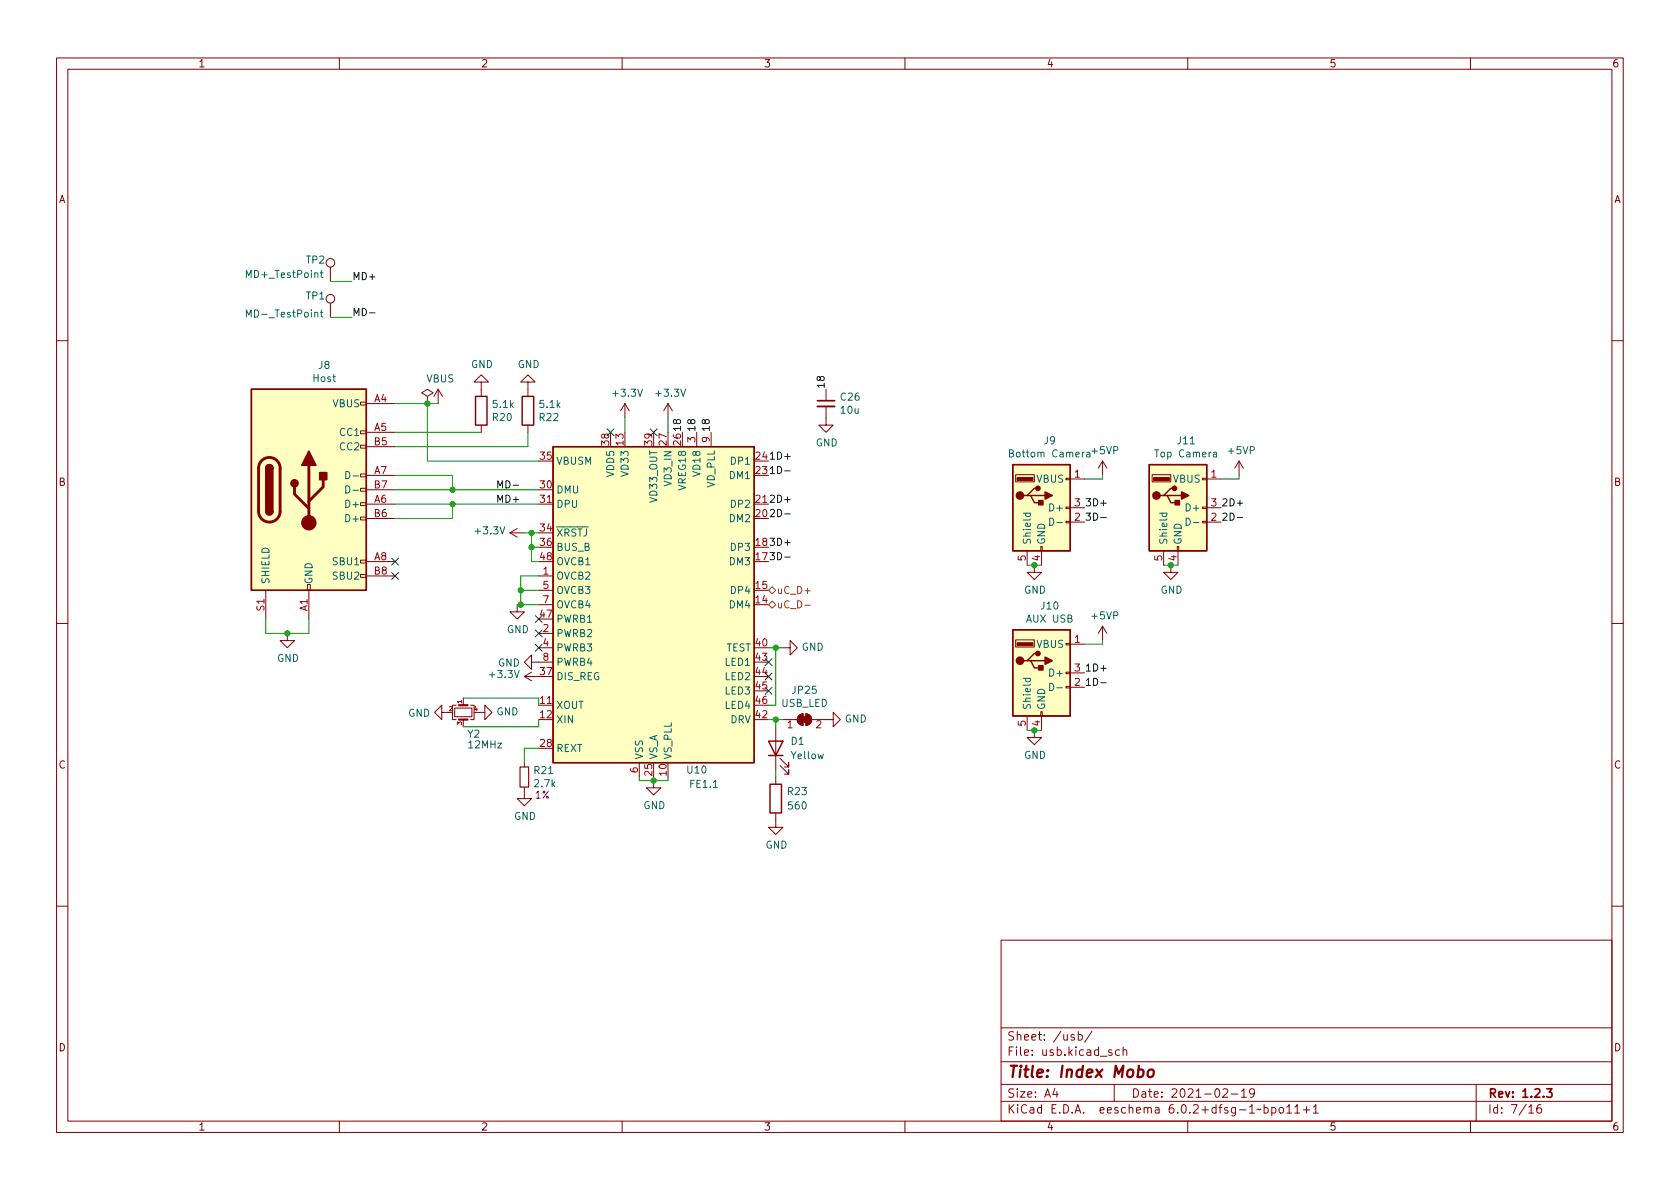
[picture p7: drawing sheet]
<svg xmlns="http://www.w3.org/2000/svg" width="297mm" height="210mm" viewBox="0 0 297 210" stroke-linecap="round" stroke-linejoin="round" font-family="sans-serif">
<g fill="none" stroke="#840000" stroke-width=".18">
<path d="M10 10.2h277v190.1h-277zM12 12.2h273v186.1h-273zM60 10.2v2M110 10.2v2M160 10.2v2M210 10.2v2M260 10.2v2M58.4 47.2v2.6M58.4 53.6v2.5M10 60.2h2M63.8 78.7h1v.5h-1zM63.8 76.2h1v.5h-1z"/>
<path d="M63.8 71.1h1v.5h-1zM64.8 71.4h5M64.8 76.4h5M64.8 79h5M75.6 70.1l1-.6-1-.7-1.1 .7 1.1 .6v1.3M75.6 71.4h.1M77.5 68.8l-.8 1.3M77.5 68.8v2.6M77.5 68.8l.7 1.3M85.1 67.6h-1.3l1.3-1.3 1.3 1.3h-1.3v2.5M85.1 75.2v1.2M93.3 67.6h-1.2l1.2-1.3 1.3 1.3h-1.3v2.5"/>
<path d="M93.3 75.2v1.2M110.5 71.4l-.8 1.2M110.5 71.4v2.5M110.5 71.4l.8 1.2M118.1 71.4l-.8 1.2M118.1 71.4v2.5M118.1 71.4l.8 1.2M123.2 76.4v2.6M125.7 76.4v2.6M146 71.9v3.3h1.3l-1.3 1.2-1.2-1.2h1.2M146 68.8v2.1M285 60.2h2"/>
<path d="M63.8 99.1h1v.5h-1zM63.8 91.4h1v.5h-1zM63.8 88.9h1v.5h-1zM63.8 86.4h1v.5h-1zM63.8 83.8h1v.5h-1zM64.8 89.1h5M64.8 84.1h5M64.8 99.3h5M64.8 91.7h5M64.8 86.6h5M90.2 94.2l1.2 .8M90.2 94.2h2.5"/>
<path d="M91.4 93.5l-1.2 .7M95.2 89.1h2.6M179.6 83.9h3.3v1.3h-3.3zM181.6 97.4v2.5M182.9 99.9v1.3h1.2l-1.2 1.3-1.3-1.3h1.3M184 96.6h.3v.8h-.3zM184.1 97.4v2.5M188.5 92.2h.7v.3h-.7zM188.5 89.7h.7v.2h-.7zM188.5 84.6h.7v.2h-.7zM189.2 84.7h2.6M189.2 92.3h2.6"/>
<path d="M189.2 89.8h2.6M194.9 81.5l-.7 1.3M194.9 81.5v2.6M194.9 81.5l.8 1.3M203.7 83.9h3.3v1.3h-3.3zM205.7 97.4v2.5M207 99.9v1.3h1.3l-1.3 1.3-1.3-1.3h1.3M208.2 96.6h.2v.8h-.2zM208.3 97.4v2.5M212.6 92.2h.8v.3h-.8zM212.6 89.7h.8v.2h-.8zM212.6 84.6h.8v.2h-.8z"/>
<path d="M213.4 84.7h2.5M213.4 92.3h2.5M213.4 89.8h2.5M219.1 81.5l-.8 1.3M219.1 81.5v2.6M219.1 81.5l.7 1.3M10 110.2h2M47 104.4v5.1M50.8 112v1.3h1.3l-1.3 1.2-1.3-1.2h1.3M54.4 103.4h.5v1h-.5zM54.6 104.4v5.1M63.8 101.6h1v.5h-1z"/>
<path d="M64.8 101.8h5M91.4 106.9v1.3h1.3l-1.3 1.3-1.2-1.3h1.2M92.7 119.6l1.3 .8M92.7 119.6h2.5M94 117.1v-1.3l-1.3 1.3 1.3 1.3v-1.3h3.8M94 118.9l-1.3 .7M95.2 101.8h2.6M95.2 112h2.6M95.2 114.5h2.6M95.2 104.4h2.6M95.2 106.9h2.6M138.4 114.5h1.3v-1.2l1.3 1.2-1.3 1.3v-1.3"/>
<path d="M179.6 113.2h3.3v1.2h-3.3zM188.5 118.9h.7v.2h-.7zM188.5 113.8h.7v.2h-.7zM189.2 113.9h2.6M189.2 119h2.6M194.9 110.7v2.6M194.9 110.7l-.7 1.3M194.9 110.7l.8 1.3M285 110.2h2M78.1 126v-1.3l-1.3 1.3 1.3 1.2v-1.2h1.3M80.4 125.2h3v1.5h-3zM80.6 124.7h-.6v2.5h.6"/>
<path d="M81.9 123.4v1.3M81.9 127.2v1.3M83.2 124.7h.6v2.5h-.6M84.5 126h1.2v-1.3l1.3 1.3-1.3 1.2v-1.2M92.7 139.2v2h1.3l-1.3 1.3-1.3-1.3h1.3M92.7 134.9v.7M95.2 124.7h2.6M113 134.9v2.5M115.6 138v1.3h1.2l-1.2 1.3-1.3-1.3h1.3M137.2 128.5v7.6M137.2 137.4v1.3M137.9 135.4l1.5 1.5v-.8v.8h-.7"/>
<path d="M137.9 134.1l1.5 1.5v-.7v.7h-.7M138.4 127.2h2.6M141.3 126.5l.7-.3v2.1a1.02 1.02 0 0 1-1-.7 1.02 1.02 0 0 1 .3-1.1zM142.5 126.2a1.02 1.02 0 0 1 1 1 1.02 1.02 0 0 1-1 1.1zM143.5 127.2h3.8v-1.2l1.3 1.2-1.3 1.3v-1.3M181.6 126.6v2.6M182.9 129.2v1.2h1.2l-1.2 1.3-1.3-1.3h1.3M184 125.9h.3v.7h-.3zM184.1 126.6v2.6M188.5 121.4h.7v.3h-.7zM189.2 121.5h2.6M137.2 143.8v2.5h1.2l-1.2 1.3-1.3-1.3h1.3"/>
<path d="M10 160.2h2M177 166.3h108v32h-108zM285 160.2h2M60 198.3v2M110 198.3v2M160 198.3v2M177 194.8h108M177 191.8h108M177 187.8h108M177 181.8h108M186.5 192.5l-.4 1h1M186.9 193v1"/>
<path d="M189.9 183l-.3-.1-.2 .2v.3l.5 .1v.4h-.5M190.6 183l.5-.1 .3 .3v.4l-.2 .3h-.6M190.6 182.4v1.5M193.1 182.4l-1.3 1.9M196.6 185.7l-.4-.1-.2 .2 .1 .3 .5 .1v.4h-.6M197 191.8v3M197.9 185.7l-.4-.1-.3 .3v.4l.2 .3h.5M198.6 185.8l.2-.2 .3 .1 .1 .9M198.6 185.1v1.5M210 198.3v2M216.2 192.7l.6-.2 .2 .2 .1 .3-1 1h1M217.7 193.5h1.2"/>
<path d="M219.5 193l.4-.5v1.5M219.5 194h.9M221.8 193.2l-.3 .3-.4-.1-.2-.2 .2-.6 .4-.1 .2 .2a.99 .99 0 0 1-.3 1.3h-.3M223.5 195.9l.4-.1 .3 .3v.4l-.1 .3h-.6M223.5 195.3v1.5M224.9 195.9l.4-.1 .3 .3v.4l-.2 .3h-.5M224.9 195.8v1.5M226.3 195.9l.3-.1 .3 .3v.4l-.3 .3h-.3l-.2-.3v-.4zM227.5 195.8l.4-.5v1.5M227.5 196.8h.9M228.9 195.8l.5-.5v1.5M228.9 196.8h.9"/>
<path d="M230.4 196.3h1.2M231 195.7v1.1M232.2 195.8l.4-.5v1.5M232.2 196.8h.9M260 198.3v2M261 191.8v6.5M270.3 195.8l.4-.5v1.5M270.3 196.8h.9M272.4 195.3a.59 .59 0 0 0-.7 .7v.5l.2 .3h.4l.2-.1 .1-.5-.2-.2-.4-.1-.3 .3"/>
<circle cx="58.4" cy="52.8" r=".76"/>
<circle cx="58.4" cy="46.5" r=".76"/>
</g>
<path d="M144.5 70.9h3.1M273.5 192.5h.9l-.5 .6 .4 .1v.7l-.2 .1h-.4l-.2-.1" fill="none" stroke="#840000" stroke-width=".3"/>
<path d="M201.3 189.2l.2-.1 .5 .1 .2 .3-.1 .6a.66 .66 0 0 1-1 .3M203.1 189.3a.52 .52 0 0 1 .5-.2 .52 .52 0 0 1 .4 .4l-.1 .6a.55 .55 0 0 1-.5 .4 .55 .55 0 0 1-.5-.4z" fill="none" stroke="#840000" stroke-width=".4"/>
<path d="M81.2 124.7h1.5M81.2 127.2h1.5" fill="none" stroke="#840000" stroke-width=".38"/>
<g fill="#ffffc2" stroke="#ffffc2" stroke-width=".18">
<path d="M179.1 82.2h10.1v15.2h-10.1z"/>
<path d="M97.8 79h35.5v55.9h-35.5z"/>
<path d="M44.4 68.8h20.4v35.6h-20.4z"/>
<path d="M203.2 82.2h10.2v15.2h-10.2z"/>
<path d="M179.1 111.4h10.1v15.2h-10.1z"/>
</g>
<g fill="none" stroke="#840000" stroke-width=".25">
<path d="M44.4 68.8h20.4v35.6h-20.4zM84.1 70.1h2v5.1h-2zM92.3 70.1h2.1v5.1h-2.1zM97.8 79h35.5v55.9h-35.5zM47 90.4a.64 .64 0 0 0 .6 .7 .64 .64 0 0 0 .7-.7M47 82.8a.64 .64 0 0 1 .6-.6 .64 .64 0 0 1 .7 .6M179.1 82.2h10.1v15.2h-10.1zM181.6 87.6h.6l.7 1.3h1.2M182.2 87.6h2.6M183.5 86.4h-.6l-1.3 1.2h-.6M203.2 82.2h10.2v15.2h-10.2zM205.7 87.6h.7l.6 1.3h1.3"/>
<path d="M206.4 87.6h2.5M207.6 86.4h-.6l-1.3 1.2h-.6M179.1 111.4h10.1v15.2h-10.1zM181.6 116.8h.6l.7 1.3h1.2M182.2 116.8h2.6M183.5 115.6h-.6l-1.3 1.2h-.6M135.9 131.1h2.5l-1.2 2.5zM135.9 133.6h2.5M136.1 138.7h2.1v5.1h-2.1z"/>
</g>
<g fill="#840000" stroke="#840000" stroke-width=".25">
<path d="M184.8 87l1.3 .6-1.3 .7z"/>
<path d="M183.6 88.5h.8v.8h-.8z"/>
<path d="M47 90.4h1.3a.64 .64 0 0 1-.7 .7 .64 .64 0 0 1-.6-.7z"/>
<path d="M47 82.8h1.3v7.6h-1.3z"/>
<path d="M47.2 82.4a.64 .64 0 0 1 .7-.2 .64 .64 0 0 1 .4 .6h-1.3z"/>
<path d="M54.6 79.8l1.3 2.5h-2.6z"/>
<path d="M56.5 83.6h1.3v1.2h-1.3z"/>
<path d="M208.9 87l1.3 .6-1.3 .7z"/>
<path d="M207.8 88.5h.7v.8h-.7z"/>
<path d="M184.8 116.2l1.3 .6-1.3 .7z"/>
<path d="M183.6 117.7h.8v.8h-.8z"/>
<circle cx="180.3" cy="87.6" r=".63"/>
<circle cx="183.5" cy="86.4" r=".38"/>
<circle cx="52.1" cy="85.5" r=".63"/>
<circle cx="204.5" cy="87.6" r=".63"/>
<circle cx="207.6" cy="86.4" r=".38"/>
<circle cx="180.3" cy="116.8" r=".63"/>
<circle cx="183.5" cy="115.6" r=".38"/>
</g>
<g fill="#840000" stroke="#840000" stroke-width=".18">
<path d="M179.8 84.4h2.8v.6h-2.8z"/>
<path d="M141.7 126.7h1v1.1h-1z"/>
<path d="M141.3 126.5l.7-.3v2.1a1.02 1.02 0 0 1-1-.7 1.02 1.02 0 0 1 .3-1.1z"/>
<path d="M142.5 126.2a1.02 1.02 0 0 1 1 1 1.02 1.02 0 0 1-1 1.1z"/>
<path d="M204 84.4h2.8v.6h-2.8z"/>
<path d="M179.8 113.7h2.8v.5h-2.8z"/>
<circle cx="54.6" cy="92.5" r="1.27"/>
</g>
<g fill="none" stroke="#006464" stroke-width=".18">
<path d="M43.6 56.1v-1.3l.4 .9 .4-.9v1.3M56.6 48.2h.5M56.6 55.2h.5M56.8 47.8v1.1l.3 .2M56.8 54.8v1.1l.3 .2M61.1 83.4a.64 .64 0 0 1 .8 .6 .64 .64 0 0 1-.8 .6zM61.1 85.9a.64 .64 0 0 1 .8 .6 .64 .64 0 0 1-.8 .7zM62.4 84.2h1M62.4 86.7h1M178.5 80.1h.5l.2-.2-.1-.2-.6-.2v1.3h.5l.2-.1v-.3l-.3-.3M180.9 90.7h1.3M181.4 90.7l-.1 .4 .3 .3 .5-.2v-.5"/>
<path d="M185.6 91.6a.64 .64 0 0 1 .7 .7 .64 .64 0 0 1-.7 .6zM186.9 92.4h.9M192.2 80h.4l.1 .8M192.7 80.3h-.4l-.2 .2 .2 .3 .4-.1M205 90.7h1.3M205.5 90.7v.4l.2 .3 .6-.2v-.5M209.7 91.6a.64 .64 0 0 1 .8 .7 .64 .64 0 0 1-.8 .6zM211 92.4h1M214.6 80h.4l.1 .8M215.1 80.3h-.4l-.2 .2 .2 .3 .4-.1M180.9 120h1.3M181.4 120l-.1 .3 .3 .3 .5-.2v-.4"/>
<path d="M185.6 120.8a.64 .64 0 0 1 .7 .7 .64 .64 0 0 1-.7 .6zM186.9 121.6h.9"/>
</g>
<path d="M46.3 81.5a1.91 1.91 0 0 1 2.1-.5 1.91 1.91 0 0 1 1.1 1.8v7.6a1.91 1.91 0 0 1-1.9 1.9 1.91 1.91 0 0 1-1.9-1.9v-7.8l.2-.6zM52.1 86.1v1.3l2.5 2.5M54.6 82.3v10.2M57.1 84.8v1.3l-2.5 2.5" fill="none" stroke="#840000" stroke-width=".51"/>
<path d="M91.9 135.6h1.6v3.6h-1.6z" fill="none" stroke="#840000" stroke-width=".2"/>
<path d="M144.5 71.9h3.1" fill="none" stroke="#840000" stroke-width=".33"/>
<path d="M135.9 104.4l.6-.6 .7 .6-.7 .6zM135.9 106.9l.6-.6 .7 .6-.7 .7zM142.3 107h1" fill="none" stroke="#725600" stroke-width=".18"/>
<path d="M65.3 55.3h1M90.7 85.8h1M138.7 90.9h1M138.7 83.3h1M138.7 98.5h1M194.6 91.5h1M218.8 91.5h.9M194.6 120.7h1" fill="none" stroke="#0f0f0f" stroke-width=".18"/>
<g fill="none" stroke="#009600" stroke-width=".18">
<path d="M58.4 49.8h3.8M58.4 56.1h3.8M69.8 71.4h7.7M69.8 76.4h15.3M75.6 71.4v10.1h19.6M93.3 76.4v2.6h-23.5M110.5 73.9v2.5M118.1 73.9v2.5M69.8 84.1h10.2v2.5M69.8 86.6h25.4M69.8 89.1h25.4M80 89.1v2.6h-10.2"/>
<path d="M92.7 94.2h2.5M94 94.2v5.1h1.2M94 96.8h1.2M181.6 99.9h2.5M194.9 84.1v.6h-3.1M205.7 99.9h2.6M219.1 84.1v.6h-3.2M47 109.5v2.5h7.6v-2.5M91.4 106.9h3.8M92.1 104.4h3.1M95.2 101.8h-3.1v5.1M135.9 114.5h2.5"/>
<path d="M137.2 114.5v10.2h-1.3M194.9 113.3v.6h-3.1M81.9 123.4h13.3M95.2 127.2v1.3h-13.3M95.2 132.3h-2.5v2.6M113 137.4v.6h5.1v-.6M115.6 137.4v.6M135.9 127.2h2.5M137.2 127.2v1.3M137.2 136.1v1.3M181.6 129.2h2.5"/>
</g>
<g fill="none" stroke="#000084" stroke-width=".18">
<path d="M107.3 75.8l1.3 1.3M108.6 75.8l-1.3 1.3M115 75.8l1.2 1.3M116.2 75.8l-1.2 1.3M69.2 98.7l1.3 1.2M70.5 98.7l-1.3 1.2M69.2 101.2l1.3 1.3M70.5 101.2l-1.3 1.3M94.6 108.9l1.3 1.2M94.6 111.4l1.3 1.2M94.6 113.9l1.3 1.3M95.9 108.9l-1.3 1.2"/>
<path d="M95.9 111.4l-1.3 1.2M95.9 113.9l-1.3 1.3M135.3 116.5l1.2 1.2M135.3 119l1.2 1.2M136.5 116.5l-1.2 1.2M136.5 119l-1.2 1.2M135.3 121.6l1.2 1.2M136.5 121.6l-1.2 1.2"/>
</g>
<g fill="#009600" stroke="#009600" stroke-width=".18">
<circle cx="92.1" cy="104.4" r=".46"/>
<circle cx="92.1" cy="106.9" r=".46"/>
<circle cx="50.8" cy="112" r=".46"/>
<circle cx="94" cy="94.2" r=".46"/>
<circle cx="94" cy="96.8" r=".46"/>
<circle cx="137.2" cy="127.2" r=".46"/>
<circle cx="115.6" cy="138" r=".46"/>
<circle cx="80" cy="89.1" r=".46"/>
<circle cx="80" cy="86.6" r=".46"/>
<circle cx="75.6" cy="71.4" r=".46"/>
<circle cx="182.9" cy="129.2" r=".46"/>
<circle cx="137.2" cy="114.5" r=".46"/>
<circle cx="207" cy="99.9" r=".46"/>
<circle cx="182.9" cy="99.9" r=".46"/>
</g>
<text font-size="2.8" fill="#840000" x="178" y="190.6">Title: Index Mobo</text>
<g font-size="2.1" fill="#840000">
<text x="178" y="184">Sheet: /usb/</text>
<text x="178" y="186.7">File: usb.kicad_sch</text>
<text x="178" y="196.9">KiCad E.D.A. eeschema 6.0.2+dfsg-1~bpo11+1</text>
<text x="178" y="194.1">Size: A4</text>
<text x="200" y="194.1">Date: 2021-02-19</text>
<text x="263" y="194.1">Rev: 1.2.3</text>
<text x="263" y="196.9">Id: 7/16</text>
</g>
<g font-size="1.8" fill="#840000">
<text x="35" y="11.9">1</text>
<text x="85" y="11.9">2</text>
<text x="135" y="11.9">3</text>
<text x="185" y="11.9">4</text>
<text x="235" y="11.9">5</text>
<text x="285" y="11.9">6</text>
<text x="10.3" y="35.9">A</text>
<text x="285.3" y="35.9">A</text>
<text x="10.3" y="85.9">B</text>
<text x="285.3" y="85.9">B</text>
<text x="10.3" y="135.9">C</text>
<text x="285.3" y="135.9">C</text>
<text x="10.3" y="185.9">D</text>
<text x="285.3" y="185.9">D</text>
<text x="35" y="199.9">1</text>
<text x="85" y="199.9">2</text>
<text x="135" y="199.9">3</text>
<text x="185" y="199.9">4</text>
<text x="235" y="199.9">5</text>
<text x="285" y="199.9">6</text>
</g>
<g font-size="1.8" fill="#006464">
<text x="54.2" y="46.6">TP2</text>
<text x="43.8" y="49.1">MD+_TestPoint</text>
<text x="54.2" y="53">TP1</text>
<text x="44.1" y="56.1">MD-_TestPoint</text>
<text x="56.3" y="65.2">J8</text>
<text x="83.3" y="65.1">GND</text>
<text x="91.5" y="65.1">GND</text>
<text x="55.4" y="67.5">Host</text>
<text x="75.4" y="67.6">VBUS</text>
<text x="108.5" y="70.1">+3.3V</text>
<text x="116.2" y="70.1">+3.3V</text>
<text x="148.7" y="70.8">C26</text>
<text x="58.8" y="72">VBUS</text>
<text x="60.2" y="77.1">CC1</text>
<text x="87.2" y="74.4">R20</text>
<text x="87.3" y="72.1">5.1k</text>
<text x="95.4" y="74.4">R22</text>
<text x="95.5" y="72.1">5.1k</text>
<text x="148.7" y="73.1">10u</text>
<text x="60.2" y="79.6">CC2</text>
<text x="98.3" y="82.2">VBUSM</text>
<text x="111.1" y="83.9" transform="rotate(-90 111.1 83.9)">VD33</text>
<text x="123.8" y="83.9" transform="rotate(-90 123.8 83.9)">VD18</text>
<text x="129.4" y="82.2">DP1</text>
<text x="144.2" y="78.9">GND</text>
<text x="179" y="80.9">Bottom Camera</text>
<text x="184.6" y="78.6">J9</text>
<text x="193.1" y="80.3">+5VP</text>
<text x="204.6" y="80.9">Top Camera</text>
<text x="208.3" y="78.6">J11</text>
<text x="217.3" y="80.3">+5VP</text>
<text x="61.4" y="89.8">D+</text>
<text x="98.3" y="87.2">DMU</text>
<text x="98.3" y="89.8">DPU</text>
<text x="108.6" y="84.2" transform="rotate(-90 108.6 84.2)">VDD5</text>
<text x="116.2" y="88.6" transform="rotate(-90 116.2 88.6)">VD33_OUT</text>
<text x="118.7" y="85.7" transform="rotate(-90 118.7 85.7)">VD3_IN</text>
<text x="121.3" y="86.5" transform="rotate(-90 121.3 86.5)">VREG18</text>
<text x="126.4" y="86.3" transform="rotate(-90 126.4 86.3)">VD_PLL</text>
<text x="129.1" y="84.7">DM1</text>
<text x="129.4" y="89.8">DP2</text>
<text x="183.3" y="85.3">VBUS</text>
<text x="207.4" y="85.3">VBUS</text>
<text x="61.4" y="92.3">D+</text>
<text x="84.2" y="94.5">+3.3V</text>
<text x="98.3" y="94.9">~{XRSTJ}</text>
<text x="129.1" y="92.3">DM2</text>
<text x="185.9" y="90.4">D+</text>
<text x="210" y="90.4">D+</text>
<text x="59" y="99.9">SBU1</text>
<text x="98.3" y="97.4">BUS_B</text>
<text x="98.3" y="99.9">OVCB1</text>
<text x="129.1" y="99.9">DM3</text>
<text x="129.4" y="97.4">DP3</text>
<text x="182.2" y="96.4" transform="rotate(-90 182.2 96.4)">Shield</text>
<text x="184.8" y="96.4" transform="rotate(-90 184.8 96.4)">GND</text>
<text x="206.4" y="96.4" transform="rotate(-90 206.4 96.4)">Shield</text>
<text x="208.9" y="96.4" transform="rotate(-90 208.9 96.4)">GND</text>
<text x="47.6" y="103.4" transform="rotate(-90 47.6 103.4)">SHIELD</text>
<text x="55.2" y="103.4" transform="rotate(-90 55.2 103.4)">GND</text>
<text x="59" y="102.5">SBU2</text>
<text x="98.3" y="102.5">OVCB2</text>
<text x="98.3" y="105">OVCB3</text>
<text x="98.3" y="107.6">OVCB4</text>
<text x="129.1" y="107.6">DM4</text>
<text x="129.4" y="105">DP4</text>
<text x="181" y="105">GND</text>
<text x="184.1" y="107.8">J10</text>
<text x="205.2" y="105">GND</text>
<text x="89.6" y="112">GND</text>
<text x="98.3" y="112.6">PWRB2</text>
<text x="98.3" y="110.1">PWRB1</text>
<text x="181.6" y="110.1">AUX USB</text>
<text x="193.1" y="109.5">+5VP</text>
<text x="49" y="117">GND</text>
<text x="86.7" y="119.9">+3.3V</text>
<text x="88" y="117.9">GND</text>
<text x="98.3" y="115.2">PWRB3</text>
<text x="98.3" y="117.7">PWRB4</text>
<text x="128.3" y="115.2">TEST</text>
<text x="128.3" y="117.7">LED1</text>
<text x="141.7" y="115.1">GND</text>
<text x="183.3" y="114.5">VBUS</text>
<text x="185.9" y="119.6">D+</text>
<text x="98.3" y="125.3">XOUT</text>
<text x="98.3" y="120.3">DIS_REG</text>
<text x="128.3" y="120.3">LED2</text>
<text x="128.3" y="122.8">LED3</text>
<text x="128.3" y="125.3">LED4</text>
<text x="138.1" y="125">USB_LED</text>
<text x="140.2" y="122.7">JP25</text>
<text x="182.2" y="125.6" transform="rotate(-90 182.2 125.6)">Shield</text>
<text x="184.8" y="125.6" transform="rotate(-90 184.8 125.6)">GND</text>
<text x="72.1" y="126.7">GND</text>
<text x="82.7" y="130.4">Y2</text>
<text x="87.8" y="126.5">GND</text>
<text x="98.3" y="127.9">XIN</text>
<text x="129.1" y="127.9">DRV</text>
<text x="139.9" y="131.7">D1</text>
<text x="149.4" y="127.8">GND</text>
<text x="82.9" y="132.3">12MHz</text>
<text x="94.5" y="136.9">R21</text>
<text x="98.3" y="133">REXT</text>
<text x="113.7" y="134.4" transform="rotate(-90 113.7 134.4)">VSS</text>
<text x="116.2" y="134.4" transform="rotate(-90 116.2 134.4)">VS_A</text>
<text x="118.7" y="134.4" transform="rotate(-90 118.7 134.4)">VS_PLL</text>
<text x="121.6" y="136.8">U10</text>
<text x="140" y="134.2">Yellow</text>
<text x="181" y="134.2">GND</text>
<text x="94.6" y="139.2">2.7k</text>
<text x="113.7" y="143.1">GND</text>
<text x="122.1" y="139.3">FE1.1</text>
<text x="139.3" y="140.6">R23</text>
<text x="139.5" y="143.1">560</text>
<text x="90.9" y="145">GND</text>
<text x="135.3" y="150.1">GND</text>
</g>
<g font-size="1.8" fill="#0f0f0f">
<text x="62.2" y="49.5">MD+</text>
<text x="62.2" y="55.9">MD-</text>
<text x="145.8" y="68.8" transform="rotate(-90 145.8 68.8)">18</text>
<text x="122.9" y="76.4" transform="rotate(-90 122.9 76.4)">18</text>
<text x="125.5" y="76.4" transform="rotate(-90 125.5 76.4)">18</text>
<text x="120.4" y="78.7" transform="rotate(-90 120.4 78.7)">2618</text>
<text x="133.6" y="83.8">231D-</text>
<text x="133.6" y="81.3">241D+</text>
<text x="87.6" y="88.9">MD+</text>
<text x="87.6" y="86.3">MD-</text>
<text x="133.6" y="88.9">212D+</text>
<text x="191.8" y="89.5">3D+</text>
<text x="215.9" y="89.5">2D+</text>
<text x="133.6" y="91.4">202D-</text>
<text x="191.8" y="92.1">3D-</text>
<text x="215.9" y="92.1">2D-</text>
<text x="133.6" y="99.1">173D-</text>
<text x="133.6" y="96.5">183D+</text>
<text x="191.8" y="118.7">1D+</text>
<text x="191.8" y="121.3">1D-</text>
</g>
<g font-size="1.8" fill="#a90000">
<text x="66.2" y="71.1">A4</text>
<text x="66.2" y="76.2">A5</text>
<text x="66.2" y="83.8">A7</text>
<text x="66.2" y="78.7">B5</text>
<text x="95.5" y="81.3">35</text>
<text x="107.7" y="78.7" transform="rotate(-90 107.7 78.7)">38</text>
<text x="110.2" y="78.7" transform="rotate(-90 110.2 78.7)">13</text>
<text x="115.3" y="78.7" transform="rotate(-90 115.3 78.7)">39</text>
<text x="117.9" y="78.7" transform="rotate(-90 117.9 78.7)">27</text>
<text x="122.9" y="78.2" transform="rotate(-90 122.9 78.2)">3</text>
<text x="125.5" y="78.2" transform="rotate(-90 125.5 78.2)">9</text>
<text x="66.2" y="88.9">A6</text>
<text x="66.2" y="86.4">B7</text>
<text x="95.5" y="86.4">30</text>
<text x="95.5" y="88.9">31</text>
<text x="190" y="84.4">1</text>
<text x="190" y="89.5">3</text>
<text x="214.1" y="84.4">1</text>
<text x="214.1" y="89.5">3</text>
<text x="66.2" y="91.4">B6</text>
<text x="95.5" y="94">34</text>
<text x="190" y="92.1">2</text>
<text x="214.1" y="92.1">2</text>
<text x="66.2" y="99.1">A8</text>
<text x="66.2" y="101.6">B8</text>
<text x="95.5" y="96.5">36</text>
<text x="95.5" y="99.1">48</text>
<text x="96" y="101.6">1</text>
<text x="181.4" y="99.2" transform="rotate(-90 181.4 99.2)">5</text>
<text x="183.9" y="99.2" transform="rotate(-90 183.9 99.2)">4</text>
<text x="205.5" y="99.2" transform="rotate(-90 205.5 99.2)">5</text>
<text x="208" y="99.2" transform="rotate(-90 208 99.2)">4</text>
<text x="96" y="104.1">5</text>
<text x="96" y="106.7">7</text>
<text x="133.6" y="106.7">14</text>
<text x="133.6" y="104.1">15</text>
<text x="46.7" y="108" transform="rotate(-90 46.7 108)">S1</text>
<text x="54.4" y="108.1" transform="rotate(-90 54.4 108.1)">A1</text>
<text x="95.5" y="109.2">47</text>
<text x="96" y="111.8">2</text>
<text x="190" y="113.7">1</text>
<text x="95.5" y="119.4">37</text>
<text x="96" y="114.3">4</text>
<text x="96" y="116.8">8</text>
<text x="133.6" y="114.3">40</text>
<text x="133.6" y="116.8">43</text>
<text x="133.6" y="119.4">44</text>
<text x="190" y="118.7">3</text>
<text x="133.6" y="121.9">45</text>
<text x="133.6" y="124.5">46</text>
<text x="190" y="121.3">2</text>
<text x="95.5" y="127">12</text>
<text x="133.6" y="127">42</text>
<text x="139.2" y="128.8">1</text>
<text x="144.3" y="128.8">2</text>
<text x="181.4" y="128.4" transform="rotate(-90 181.4 128.4)">5</text>
<text x="183.9" y="128.4" transform="rotate(-90 183.9 128.4)">4</text>
<text x="95.5" y="132.1">28</text>
<text x="112.8" y="136.6" transform="rotate(-90 112.8 136.6)">6</text>
<text x="115.3" y="137.1" transform="rotate(-90 115.3 137.1)">25</text>
<text x="117.9" y="137.1" transform="rotate(-90 117.9 137.1)">10</text>
</g>
<g font-size="1.8" fill="#725600">
<text x="137.3" y="105">uC_D+</text>
<text x="137.3" y="107.6">uC_D-</text>
</g>
<text font-size="1.8" fill="#009600" x="95.5" y="124.5">11</text>
<text font-size="1.8" fill="#840084" x="94.6" y="141.2">1%</text>
<g font-size="1.1" fill="#a90000">
<text x="79.4" y="125.7">2</text>
<text x="81.7" y="124.4" transform="rotate(-90 81.7 124.4)">1</text>
<text x="83.8" y="125.7">4</text>
<text x="81.7" y="128.2" transform="rotate(-90 81.7 128.2)">3</text>
</g>
</svg>
